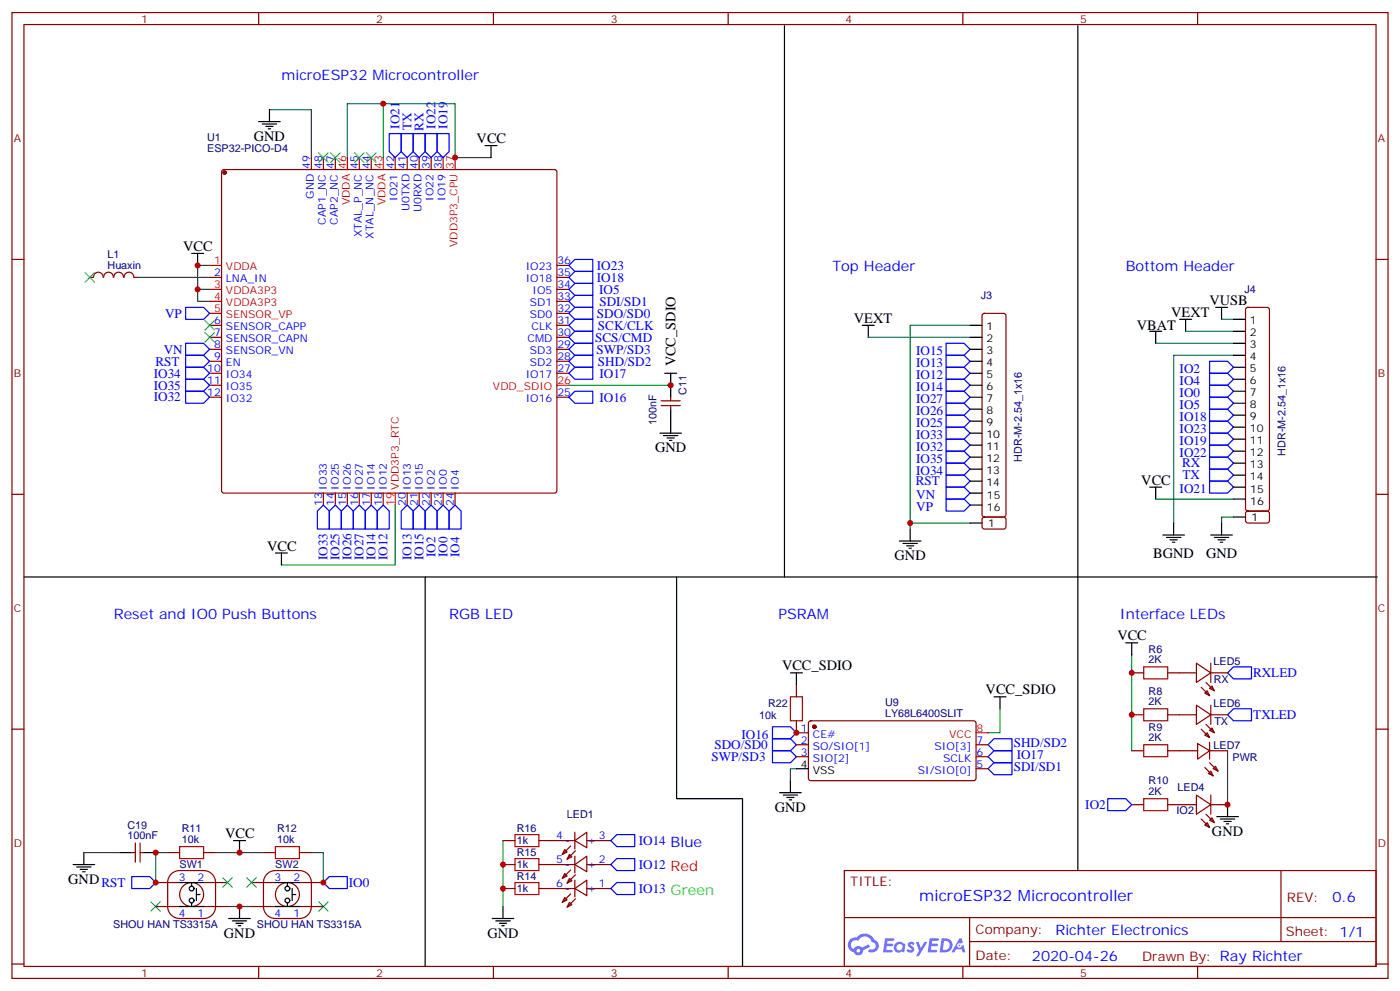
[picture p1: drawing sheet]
<svg xmlns="http://www.w3.org/2000/svg" width="412mm" height="292mm" viewBox="0 0 412 292" stroke-linecap="round" stroke-linejoin="round" font-family="sans-serif">
<g fill="none" stroke="#870000" stroke-width=".35">
<path d="M3.5 3.7h405.4v284.3h-405.4zM7.1 7.2h398.2v277.3h-398.2zM76.2 3.7v3.5M145.3 3.7v3.5M214.5 3.7v3.5M283.6 3.7v3.5M352.8 3.7v3.5M3.5 76.4h3.6M405.3 76.4h3.6M3.5 145.5h3.6M405.3 145.5h3.6M3.5 214.7h3.6"/>
<path d="M405.3 214.7h3.6M248.7 256.3h156.6v28.2h-156.6zM377.3 256.3v20.9M248.7 270.1h156.5M285.6 277.2h119.6M285.6 270.1v14.2M3.5 283.8h3.6M76.2 284.5v3.5M145.3 284.5v3.5M214.5 284.5v3.5M283.6 284.5v3.5M352.8 284.5v3.5"/>
<path d="M405.3 283.8h3.6"/>
</g>
<g fill="#5487ff">
<path d="M267.7 277.5a1.22 1.22 0 0 1 1.7 .2l-.4 .6a.47 .47 0 0 0-.3-.4 .47 .47 0 0 0-.5 .2l.1 .2a1.14 1.14 0 0 1 .8 1.8 1.14 1.14 0 0 1-1.9 0l-.2-.2 .5-.6 .7 .5a.29 .29 0 0 0 .3-.3 .29 .29 0 0 0-.2-.3 1.04 1.04 0 0 1-.6-1.7z"/>
<path d="M260.7 276.2h2.4l.3 .2-.2 .5-1.8 .1-.1 .8h1.5l.3 .4-.3 .4h-1.6l-.2 1.1h1.7l.2 .3-.2 .3-2.6 .1z"/>
<path d="M273.8 276.2h2.4l.3 .2-.1 .5-1.8 .1-.2 .8h1.6l.3 .4-.4 .4-1.6-.1-.1 1.1 1.7 .1 .2 .3-.2 .3-2.6 .1z"/>
<path d="M282.6 276.2h.7l.3 1.3-.6 .3a.69 .69 0 0 0-1 .3 .69 .69 0 0 0 .4 .9 .69 .69 0 0 0 .9-.6l.5-.2 .6 2.2h-.8l-.2-.9h-1.8l-.5 .9h-.8z"/>
<path d="M269.8 277.3h.8l.6 1.8 1.1-1.8h.9l-2.6 4.2h-.8l.9-1.5z"/>
<path d="M277.4 276.2l-.6 4.2h1.3a2.11 2.11 0 0 0 2.5-2.1 2.11 2.11 0 0 0-2.5-2.1zM278.1 277a1.39 1.39 0 0 1 1.7 1.4 1.39 1.39 0 0 1-1.8 1.2h-.3z"/>
<path d="M263.7 277.8a1.54 1.54 0 0 0-.1 2.2 1.54 1.54 0 0 0 2.2 .1l.6 .3 .3-2.3-.2-.3h-.4a1.49 1.49 0 0 0-2.4 0zM264 278.8a.94 .94 0 0 1 1.8 0 .94 .94 0 0 1-1.8 0z"/>
<path d="M250.4 276.6a2.18 2.18 0 0 0 1.1 3.7 1.44 1.44 0 0 0 1.6 .9 1.44 1.44 0 0 0 1.2-1.4l2-1.1-.5-.7-1.9 1a1.47 1.47 0 0 0-2.4 .4 1.39 1.39 0 0 1-.7-1.9 1.39 1.39 0 0 1 2-.5 2.12 2.12 0 0 1 2.2-1.3 2.12 2.12 0 0 1 1.9 1.7 1.14 1.14 0 0 1 1.1 1.4 1.14 1.14 0 0 1-1.7 .7 .43 .43 0 0 0-.5 .4 .43 .43 0 0 0 .4 .5 1.98 1.98 0 0 0 2.5-1.2 1.98 1.98 0 0 0-1.2-2.6 3.1 3.1 0 0 0-5.3-.6l-.9 .1zM252.3 279.9a.55 .55 0 0 1 1.1 0 .55 .55 0 0 1-1.1 0z"/>
<circle cx="282.6" cy="278.3" r=".26"/>
</g>
<g fill="none" stroke="#870000" stroke-width=".35">
<path d="M65.5 50.1l.5-.2h97.3l.5 .2 .2 .5v93.9l-.2 .5-.5 .2h-97.3l-.5-.3-.2-.4v-93.9zM91.7 46.4v3.5M95.2 46.4v3.5M98.8 46.4v3.5M105.8 46.4v3.5M109.4 46.4v3.5M116.4 46.4v3.5M119.9 46.4v3.5M123.5 46.4v3.5M127 46.4v3.5M130.5 46.4v3.5M164 78.1h3.6"/>
<path d="M30.4 81.6a1.41 1.41 0 0 0-1.4-1.5 1.41 1.41 0 0 0-1.4 1.5l-1.1 .1M30.6 81.6a1.41 1.41 0 0 1 1.4-1.5 1.41 1.41 0 0 1 1.4 1.5M33.5 81.6a1.41 1.41 0 0 1 1.4-1.5 1.41 1.41 0 0 1 1.4 1.5M36.6 81.6a1.41 1.41 0 0 1 1.4-1.5 1.41 1.41 0 0 1 1.4 1.5M39.5 81.7h1.1M61.7 81.7h3.6M61.7 95.8h3.6M61.7 99.3h3.6M164 81.7h3.6M164 95.8h3.6M164 99.3h3.6M164 92.3h3.6"/>
<path d="M164 88.7h3.6M164 85.2h3.6M289.5 92.5l.5-.2h5.6l.5 .2 .2 .5v58.5l-.2 .5-.5 .2h-5.6l-.5-.2-.2-.5v-58.5zM367.1 90.7l.5-.2h5.6l.5 .2 .2 .5v58.6l-.2 .5-.5 .2h-5.6l-.5-.3-.2-.4v-58.6zM61.7 102.8h3.6M61.7 106.4h3.6M61.7 109.9h3.6M61.7 113.4h3.6M61.7 116.9h3.6M164 102.8h3.6M164 106.4h3.6M164 109.9h3.6"/>
<path d="M164 116.9h3.6M194.7 118h5.7M194.7 119.4h5.7M197.6 116.9v1.1M197.6 119.4v1.1M95.2 145.2v3.5M98.8 145.2v3.5M102.3 145.2v3.5M105.8 145.2v3.5M109.4 145.2v3.5M112.9 145.2v3.5M119.9 145.2v3.5"/>
<path d="M123.5 145.2v3.5M127 145.2v3.5M130.5 145.2v3.5M134.1 145.2v3.5M289.5 152.4l.5-.2 5.9 .1 .4 .6v2.4l-.7 .5-5.9-.1-.4-.7v-2.1zM367.1 150.7l.5-.2h5.9l.4 .7v2.4l-.7 .4-5.9-.1-.4-.6v-2.1zM333.4 198.1h3.5M344 198.1h8.4M352.4 195.3l4.3 2.8-4.3 2.8zM356.7 198.1h4.9M356.7 195.3v5.6M234.6 212.2v3.5h3.5"/>
<path d="M234.6 219.3h3.5M234.6 201.6v3.5M238.4 212.4l.4-.2 48.3 .1 .4 .6-.1 16.5-.6 .4h-48.2l-.5-.7v-16.2zM287.5 219.3h3.5M333.4 210.4h3.5M344 210.4h8.4M352.4 207.6l4.3 2.8-4.3 2.9zM352.8 218.9l3.5 2.1-3.5 2.5zM353.8 202.3l2.5 2.5M353.8 214.7l2.5 2.4M354.9 204.1l.7-.7 .7 1.4zM354.9 216.4l.7-.7 .7 1.4z"/>
<path d="M355.2 200.9l2.5 2.5M355.2 213.3l2.5 2.4M356.3 215l.7-.7 .7 1.4zM356.3 218.5v5M356.7 210.4h4.9M356.7 207.6v5.7M357 202l.7 1.4-1.4-.7zM234.6 222.8h3.5M287.5 222.8h3.5M287.5 226.3h3.5M333.4 221h3.5M333.4 236.9h3.5"/>
<path d="M344 221h8.8M344 236.9h8.4M352.4 234.1l4.3 2.8-4.3 2.8zM354.9 226l2.5 2.4M355.2 239.7l2.5 2.5M356 227.7l.7-.7 .7 1.4zM356.3 221h5.3M356.3 224.5l2.5 2.5M356.7 236.9h4.9M356.7 234.1v5.6M357.4 226.3l.7-.7 .7 1.4zM38.8 251h1.1"/>
<path d="M39.9 248.2v5.6M41.3 251h1M41.3 248.2v5.6M45.9 259.8h7M49.4 251h3.5M50.4 257.3a3.5 3.5 0 0 1 2.5-1h7.1a3.5 3.5 0 0 1 3.5 3.5v7.1a3.5 3.5 0 0 1-3.5 3.5h-7.1a3.5 3.5 0 0 1-3.5-3.5v-7.1a3.5 3.5 0 0 1 1-2.5zM60 251h3.5M60 259.8h7M74.1 259.8h7M77.6 251h3.5M78.6 257.3a3.5 3.5 0 0 1 2.5-1h7.1a3.5 3.5 0 0 1 3.5 3.5v7.1a3.5 3.5 0 0 1-3.5 3.5h-7.1a3.5 3.5 0 0 1-3.5-3.5v-7.1a3.5 3.5 0 0 1 1-2.5zM88.2 251h3.5"/>
<path d="M88.2 259.8h7M148.2 254.5h3.5M148.2 247.5h3.5M158.7 254.5h10.6M158.7 247.5h10.6M166.3 257.2l.7 .7-1.4 .7zM166.3 250.1l.7 .7-1.4 .7zM167.7 258.6l.8 .7-1.5 .7zM167.7 251.5l.8 .7-1.5 .7zM168.1 256.1l-2.5 2.5M168.1 249.1l-2.5 2.4M169.3 254.5l3.6-2.4v4.5z"/>
<path d="M169.3 247.5l3.6-2.5v4.6zM169.3 245v4.9M169.3 252.1v4.9M169.3 259.1v5M169.5 257.5l-2.5 2.5M169.5 250.5l-2.5 2.4M172.9 254.5h7M172.9 247.5h7M353.8 241.1l2.5 2.5M354.9 242.9l.7-.7 .7 1.4zM356.3 241.5l.7-.7 .7 1.4zM45.9 266.9h7"/>
<path d="M60 266.9h7M74.1 266.9h7M88.2 266.9h7M148.2 261.6h3.5M158.7 261.6h10.6M166.3 264.2l.7 .7-1.4 .7zM167.7 265.6l.8 .7-1.5 .8zM168.1 263.2l-2.5 2.4M169.3 261.6l3.6-2.5v4.6zM169.5 264.6l-2.5 2.5M172.9 261.6h7"/>
<circle cx="56.4" cy="263.3" r="3.5"/>
<circle cx="84.7" cy="263.3" r="3.5"/>
</g>
<g fill="#870000" stroke="#870000" stroke-width=".35">
<circle cx="66.1" cy="50.8" r=".53"/>
<circle cx="239.9" cy="214" r=".53"/>
</g>
<path d="M102.3 46.4v3.5M112.9 46.4v3.5M134.1 46.4v3.5M61.7 78.1h3.6M61.7 85.2h3.6M61.7 88.7h3.6M61.7 92.3h3.6M164 113.4h3.6M116.4 145.2v3.5M287.5 215.7h3.5" fill="none" stroke="#f00" stroke-width=".35"/>
<path d="M336.9 196.3h7.1v3.5h-7.1zM232.8 205.1h3.6v7.1h-3.6zM336.9 208.7h7.1v3.5h-7.1zM336.9 219.3h7.1v3.5h-7.1zM336.9 235.1h7.1v3.6h-7.1zM52.9 249.2h7.1v3.6h-7.1zM81.1 249.2h7.1v3.6h-7.1zM151.7 245.7h7v3.5h-7zM151.7 252.8h7v3.5h-7zM151.7 259.8h7v3.5h-7z" fill="none" stroke="#a10000" stroke-width=".35"/>
<g fill="none" stroke="#000" stroke-width=".35">
<path d="M231.1 7.6v162.3M317.5 7.6v248.7M76.2 35.8h6.3M77.3 36.5h4.2M78.3 37.2h2.1M79 37.9h.7M79.4 32.3v3.5M142.9 42.9h3.5M144.6 42.9v3.5M56.4 74.6h3.6M58.2 74.6v3.5M254 95.8h3.5"/>
<path d="M255.8 95.8v3.5M285.8 95.8h3.5M285.8 99.3h3.5M338.7 97.5h3.5M340.4 97.5v3.6M347.5 94h3.5M349.2 94v3.5M358.1 90.5h3.5M359.8 90.5v3.5M363.4 97.5h3.5M363.4 94h3.5M195.8 109.9h3.5"/>
<path d="M197.6 109.9v7M285.8 109.9h3.5M285.8 102.8h3.5M285.8 106.4h3.5M285.8 113.4h3.5M285.8 116.9h3.5M363.4 101.1h3.5M363.4 104.6h3.5M363.4 108.1h3.5M363.4 111.7h3.5M363.4 115.2h3.5M363.4 118.7h3.5"/>
<path d="M194.4 127.5h6.3M195.4 128.2h4.3M196.5 128.9h2.1M197.2 129.6h.7M197.6 120.5v7M285.8 120.5h3.5M285.8 124h3.5M285.8 127.5h3.5M285.8 131.1h3.5M285.8 134.6h3.5M285.8 138.1h3.5M363.4 122.2h3.5"/>
<path d="M363.4 125.8h3.5M363.4 129.3h3.5M363.4 132.8h3.5M363.4 136.3h3.5M363.4 139.9h3.5M264.9 159.3h6.4M266 160h4.2M268.1 155.8v3.5M285.8 141.6h3.5M285.8 145.2h3.5M285.8 148.7h3.5M285.8 154h3.5"/>
<path d="M338.7 143.4h3.5M340.4 143.4v3.5M342.5 157.5h6.4M343.6 158.2h4.2M344.7 158.9h2.1M345.4 159.6h.7M345.7 154v3.5M356.7 157.5h6.3M357.7 158.2h4.2M358.8 158.9h2.1M359.5 159.6h.7M359.8 154v3.5"/>
<path d="M363.4 143.4h3.5M363.4 146.9h3.5M363.4 152.2h3.5M7.1 169.9h398.6M81.1 162.8h3.6M82.9 162.8v3.5M125.2 169.9v114.6M199.3 169.9v65.2h19.4v49.4M267.1 160.7h2.1M267.8 161.4h.7M232.8 198.1h3.6M234.6 198.1v3.5"/>
<path d="M331.6 189.3h3.5M333.4 189.3v3.5M292.8 205.1h3.5M294.6 205.1v3.6M229.7 233.4h6.3M230.7 234.1h4.2M231.8 234.8h2.1M232.5 235.5h.7M232.8 229.8v3.6M234.6 226.3h3.5M361.6 236.9v3.5M21.5 254.5h6.4"/>
<path d="M22.6 255.2h4.2M23.6 255.9h2.2M24.3 256.6h.7M24.7 251v3.5M35.3 251h3.5M42.3 251h3.6M52.9 259.8h7.1M56.4 259.8v1.1M68.8 247.5h3.5M70.6 247.5v3.5M81.1 259.8h7.1M84.7 259.8v1.1"/>
<path d="M358.4 240.4h6.4M359.5 241.1h4.2M360.5 241.8h2.2M361.2 242.5h.7M53.6 266.9h-.7h7.1M56.4 265.8v1.1M57.9 261.6v3.5M57.9 263.3h1M67.4 270.4h6.3M68.4 271.1h4.3M69.5 271.8h2.1M70.2 272.5h.7"/>
<path d="M70.6 266.9v3.5M81.8 266.9h-.7h7.1M84.7 265.8v1.1M86.1 263.3h1M86.1 261.6v3.5M145 270.4h6.3M146 271.1h4.3M147.1 271.8h2.1M147.8 272.5h.7M148.2 266.9v3.5"/>
<circle cx="56.4" cy="265.1" r=".71"/>
<circle cx="56.4" cy="261.6" r=".71"/>
<circle cx="84.7" cy="265.1" r=".71"/>
<circle cx="84.7" cy="261.6" r=".71"/>
</g>
<g fill="none" stroke="#008700" stroke-width=".35">
<path d="M79.4 32.3h12.3v14.1M112.9 30.5v15.9M102.3 46.4v-15.9h31.8v15.9h10.5M61.7 78.1h-3.5v10.6h3.5M40.6 81.7h21.1M58.2 85.2h3.5M255.8 99.3h30M285.8 95.8h-17.7v60M349.2 97.5h14.2M359.8 94h3.6M167.6 113.4h30M340.4 101.1h23"/>
<path d="M363.4 104.6h-17.7v49.4M116.4 148.7v17.6h-33.5M268.1 154h17.7M340.4 146.9h23M363.4 152.2h-3.6v1.8M333.4 192.8v28.2M294.6 208.7v7h-3.6M234.6 226.3h-1.8v3.5M361.6 221v15.9M24.7 251h10.6M49.4 251h-3.5v8.8M63.5 251h14.1"/>
<path d="M91.7 251h3.5v8.8M148.2 247.5v19.4M67 266.9h7.1"/>
</g>
<g fill="none" stroke="#00f" stroke-width=".35">
<path d="M114.7 39.3h3.5v5.3l-1.8 1.8-1.7-1.8zM118.2 39.3h3.5v5.3l-1.8 1.8-1.7-1.8zM121.7 39.3h3.5v5.3l-1.7 1.8-1.8-1.8zM125.2 39.3h3.6v5.3l-1.8 1.8-1.8-1.8zM128.8 39.3h3.5v5.3l-1.8 1.8-1.7-1.8zM167.6 78.1l1.7-1.7h5.3v3.5h-5.3zM54.7 90.5h5.3l1.7 1.8-1.7 1.7h-5.3zM167.6 81.7l1.7-1.8h5.3v3.5h-5.3zM167.6 85.2l1.7-1.8h5.3v3.6h-5.3zM167.6 92.3l1.7-1.8h5.3v3.5h-5.3zM167.6 99.3l1.7-1.8h5.3v3.6h-5.3zM167.6 95.8l1.7-1.8h5.3v3.5h-5.3z"/>
<path d="M169.3 87h5.3v3.5h-5.3l-1.7-1.8zM54.7 101.1h5.3l1.7 1.7-1.7 1.8h-5.3zM54.7 104.6h5.3l1.7 1.8-1.7 1.7h-5.3zM54.7 108.1h5.3l1.7 1.8-1.7 1.8h-5.3zM54.7 111.7h5.3l1.7 1.7-1.7 1.8h-5.3zM54.7 115.2h5.3l1.7 1.7-1.7 1.8h-5.3zM167.6 109.9l1.7-1.8h5.3v3.6h-5.3zM167.6 116.9l1.7-1.7h5.3v3.5h-5.3zM167.6 102.8l1.7-1.7h5.3v3.5h-5.3zM167.6 106.4l1.7-1.8h5.3v3.5h-5.3zM278.7 115.2h5.3l1.8 1.7-1.8 1.8h-5.3zM278.7 118.7h5.3l1.8 1.8-1.8 1.7h-5.3z"/>
<path d="M278.7 101.1h5.3l1.8 1.7-1.8 1.8h-5.3zM278.7 111.7h5.3l1.8 1.7-1.8 1.8h-5.3zM278.7 104.6h5.3l1.8 1.8-1.8 1.7h-5.3zM278.7 108.1h5.3l1.8 1.8-1.8 1.8h-5.3zM356.3 116.9h5.3l1.8 1.8-1.8 1.8h-5.3zM356.3 109.9h5.3l1.8 1.8-1.8 1.7h-5.3zM356.3 106.4h5.3l1.8 1.7-1.8 1.8h-5.3zM356.3 113.4h5.3l1.8 1.8-1.8 1.7h-5.3zM278.7 139.9h5.3l1.8 1.7-1.8 1.8h-5.3zM278.7 132.8h5.3l1.8 1.8-1.8 1.7h-5.3zM278.7 136.3h5.3l1.8 1.8-1.8 1.8h-5.3zM278.7 125.8h5.3l1.8 1.7-1.8 1.8h-5.3z"/>
<path d="M278.7 129.3h5.3l1.8 1.8-1.8 1.7h-5.3zM278.7 122.2h5.3l1.8 1.8-1.8 1.8h-5.3zM356.3 138.1h5.3l1.8 1.8-1.8 1.7h-5.3zM356.3 134.6h5.3l1.8 1.7-1.8 1.8h-5.3zM356.3 124h5.3l1.8 1.8-1.8 1.7h-5.3zM356.3 131.1h5.3l1.8 1.7-1.8 1.8h-5.3zM356.3 127.5h5.3l1.8 1.8-1.8 1.8h-5.3zM356.3 120.5h5.3l1.8 1.7-1.8 1.8h-5.3zM95.2 148.7l1.8 1.8v5.3h-3.5v-5.3zM98.8 148.7l1.7 1.8v5.3h-3.5v-5.3zM102.3 148.7l1.8 1.8v5.3h-3.6v-5.3zM105.8 148.7l1.8 1.8v5.3h-3.5v-5.3z"/>
<path d="M109.4 148.7l1.7 1.8v5.3h-3.5v-5.3zM111.1 150.5l1.8-1.8 1.8 1.8v5.3h-3.6zM119.9 148.7l1.8 1.8v5.3h-3.5v-5.3zM123.5 148.7l1.7 1.8v5.3h-3.5v-5.3zM127 148.7l1.8 1.8v5.3h-3.6v-5.3zM130.5 148.7l1.8 1.8v5.3h-3.5v-5.3zM134.1 148.7l1.7 1.8v5.3h-3.5v-5.3zM278.7 143.4h5.3l1.8 1.8-1.8 1.7h-5.3zM278.7 146.9h5.3l1.8 1.8-1.8 1.8h-5.3zM356.3 141.6h5.3l1.8 1.8-1.8 1.8h-5.3zM361.6 198.1l1.8-1.8h5.3v3.5h-5.3zM227.5 214h5.3l1.8 1.7-1.8 1.8h-5.3z"/>
<path d="M227.5 217.5h5.3l1.8 1.8-1.8 1.7h-5.3zM291 219.3l1.8-1.8h5.3v3.5h-5.3zM361.6 210.4l1.8-1.7h5.3v3.5h-5.3zM227.5 221h5.3l1.8 1.8-1.8 1.7h-5.3zM291 226.3l1.8-1.8h5.3v3.6h-5.3zM291 222.8l1.8-1.8h5.3v3.5h-5.3zM326.3 235.1h5.3l1.8 1.8-1.8 1.8h-5.3zM38.8 258.1h5.3l1.8 1.7-1.8 1.8h-5.3zM95.2 259.8l1.8-1.7h5.3v3.5h-5.3zM179.9 254.5l1.8-1.7h5.3v3.5h-5.3zM179.9 247.5l1.8-1.8h5.3v3.5h-5.3zM179.9 261.6l1.8-1.8h5.3v3.5h-5.3z"/>
</g>
<g fill="none" stroke="#3c3" stroke-width=".35">
<path d="M93.8 45l2.9 2.8M96.7 45l-2.9 2.8M97.4 45l2.8 2.8M100.2 45l-2.8 2.8M104.4 45l2.8 2.8M107.2 45l-2.8 2.8M107.9 45l2.9 2.8M110.8 45l-2.9 2.8M25 80.3l2.9 2.8M27.9 80.3l-2.9 2.8M60.3 94.4l2.8 2.8M60.3 97.9l2.8 2.8"/>
<path d="M63.1 94.4l-2.8 2.8M63.1 97.9l-2.8 2.8M65.6 258.4l2.8 2.8M68.4 258.4l-2.8 2.8M72.7 258.4l2.8 2.8M75.5 258.4l-2.8 2.8M44.4 265.5l2.9 2.8M47.3 265.5l-2.9 2.8M93.8 265.5l2.9 2.8M96.7 265.5l-2.9 2.8"/>
</g>
<g fill="#c00">
<circle cx="95.3" cy="259.8" r=".88"/>
<circle cx="148.2" cy="254.5" r=".88"/>
<circle cx="148.2" cy="261.6" r=".88"/>
<circle cx="333.4" cy="210.4" r=".88"/>
<circle cx="333.4" cy="198.1" r=".88"/>
<circle cx="45.9" cy="259.8" r=".88"/>
<circle cx="70.6" cy="266.9" r=".88"/>
<circle cx="268.1" cy="154" r=".88"/>
<circle cx="134.1" cy="46.4" r=".88"/>
<circle cx="112.9" cy="30.5" r=".88"/>
<circle cx="70.6" cy="251" r=".88"/>
<circle cx="45.9" cy="251" r=".88"/>
<circle cx="361.6" cy="236.9" r=".88"/>
<circle cx="234.6" cy="215.7" r=".88"/>
<circle cx="58.2" cy="78.1" r=".88"/>
<circle cx="58.2" cy="85.2" r=".88"/>
<circle cx="197.6" cy="113.4" r=".88"/>
</g>
<text font-size="4.6" fill="#00f" x="270.8" y="265.3">microESP32 Microcontroller</text>
<g font-size="4.2" fill="#00f">
<text x="82.9" y="23.5">microESP32 Microcontroller</text>
<text x="245.2" y="79.9">Top Header</text>
<text x="331.6" y="79.9">Bottom Header</text>
<text x="33.5" y="182.2">Reset and IO0 Push Buttons</text>
<text x="132.3" y="182.2">RGB LED</text>
<text x="229.3" y="182.2">PSRAM</text>
<text x="329.8" y="182.2">Interface LEDs</text>
<text x="392.5" y="265.6">0.6</text>
<text x="310.9" y="275.1">Richter Electronics</text>
<text x="304" y="282.9">2020-04-26</text>
</g>
<g font-size="4.2">
<text x="74.8" y="41.5">GND</text>
<text x="140.4" y="42.2">VCC</text>
<text x="54" y="73.9">VCC</text>
<text x="356.3" y="89.8">VUSB</text>
<text x="251.5" y="95.1">VEXT</text>
<text x="345" y="93.3">VEXT</text>
<text x="334.9" y="97.2">VBAT</text>
<text x="199" y="107.9" transform="rotate(-90 199 107.9)">VCC_SDIO</text>
<text x="193" y="133.2">GND</text>
<text x="336.2" y="142.7">VCC</text>
<text x="78.7" y="162.1">VCC</text>
<text x="263.5" y="164.9">GND</text>
<text x="339.7" y="164.2">BGND</text>
<text x="355.3" y="164.2">GND</text>
<text x="329.1" y="188.6">VCC</text>
<text x="230.4" y="197.4">VCC_SDIO</text>
<text x="290.3" y="204.4">VCC_SDIO</text>
<text x="228.2" y="239">GND</text>
<text x="66.3" y="246.8">VCC</text>
<text x="357" y="246.1">GND</text>
<text x="20.1" y="260.2">GNDRST</text>
<text x="66" y="276">GND</text>
<text x="143.6" y="276">GND</text>
</g>
<g font-size="3.9" fill="#00f">
<text x="117.7" y="37.9" transform="rotate(-90 117.7 37.9)">IO21</text>
<text x="121.2" y="38.3" transform="rotate(-90 121.2 38.3)">TX</text>
<text x="124.7" y="38.4" transform="rotate(-90 124.7 38.4)">RX</text>
<text x="128.2" y="37.9" transform="rotate(-90 128.2 37.9)">IO22</text>
<text x="131.8" y="37.9" transform="rotate(-90 131.8 37.9)">IO19</text>
<text x="175.8" y="79.4">IO23</text>
<text x="175.8" y="82.9">IO18</text>
<text x="176.5" y="86.5">IO5</text>
<text x="176.6" y="90">SDI/SD1</text>
<text x="48.6" y="93.5">VP</text>
<text x="175.8" y="93.5">SDO/SD0</text>
<text x="175.3" y="100.6">SCS/CMD</text>
<text x="176.1" y="97">SCK/CLK</text>
<text x="45.8" y="107.6">RST</text>
<text x="48.2" y="104.1">VN</text>
<text x="175.7" y="104.1">SWP/SD3</text>
<text x="176.1" y="107.6">SHD/SD2</text>
<text x="269.9" y="104.5">IO15</text>
<text x="269.9" y="108">IO13</text>
<text x="45.3" y="111.1">IO34</text>
<text x="176.6" y="111.1">IO17</text>
<text x="269.9" y="111.5">IO12</text>
<text x="347.5" y="113.3">IO4</text>
<text x="347.5" y="109.8">IO2</text>
<text x="45.3" y="114.7">IO35</text>
<text x="45.3" y="118.2">IO32</text>
<text x="176.6" y="118.2">IO16</text>
<text x="269.9" y="118.6">IO27</text>
<text x="269.9" y="115.1">IO14</text>
<text x="347.5" y="116.8">IO0</text>
<text x="269.9" y="122.1">IO26</text>
<text x="269.9" y="125.6">IO25</text>
<text x="347.5" y="123.9">IO18</text>
<text x="347.5" y="120.3">IO5</text>
<text x="269.9" y="129.2">IO33</text>
<text x="347.5" y="127.4">IO23</text>
<text x="347.5" y="130.9">IO19</text>
<text x="269.9" y="136.2">IO35</text>
<text x="269.9" y="132.7">IO32</text>
<text x="347.5" y="134.5">IO22</text>
<text x="348.2" y="137.6">RX</text>
<text x="269.8" y="142.9">RST</text>
<text x="269.9" y="139.7">IO34</text>
<text x="348.3" y="141.1">TX</text>
<text x="269.9" y="146.8">VN</text>
<text x="347.5" y="145">IO21</text>
<text x="269.9" y="150.3">VP</text>
<text x="96.5" y="164.9" transform="rotate(-90 96.5 164.9)">IO33</text>
<text x="100" y="164.9" transform="rotate(-90 100 164.9)">IO25</text>
<text x="103.6" y="164.9" transform="rotate(-90 103.6 164.9)">IO26</text>
<text x="107.1" y="164.9" transform="rotate(-90 107.1 164.9)">IO27</text>
<text x="110.6" y="164.9" transform="rotate(-90 110.6 164.9)">IO14</text>
<text x="114.1" y="164.9" transform="rotate(-90 114.1 164.9)">IO12</text>
<text x="121.2" y="164.9" transform="rotate(-90 121.2 164.9)">IO13</text>
<text x="124.7" y="164.9" transform="rotate(-90 124.7 164.9)">IO15</text>
<text x="128.3" y="164" transform="rotate(-90 128.3 164)">IO2</text>
<text x="131.8" y="164" transform="rotate(-90 131.8 164)">IO0</text>
<text x="135.3" y="164" transform="rotate(-90 135.3 164)">IO4</text>
<text x="369.1" y="199.3">RXLED</text>
<text x="369.2" y="211.7">TXLED</text>
<text x="210.5" y="220.6">SDO/SD0</text>
<text x="218.4" y="217.6">IO16</text>
<text x="298.6" y="220">SHD/SD2</text>
<text x="209.6" y="224.1">SWP/SD3</text>
<text x="298.6" y="227.1">SDI/SD1</text>
<text x="299.5" y="223.4">IO17</text>
<text x="319.7" y="238.1">IO2</text>
<text x="188.2" y="248.7">IO14 Blue</text>
<text x="188.2" y="255.8">IO12 Red</text>
<text x="102.8" y="261.1">IO0</text>
<text x="188.2" y="262.8">IO13 Green</text>
</g>
<g font-size="3.9" fill="#800">
<text x="250.5" y="260.9">TITLE:</text>
<text x="379.1" y="265.6">REV:</text>
<text x="287.4" y="275.1">Company:</text>
<text x="378.7" y="275.7">Sheet: 1/1</text>
<text x="287.4" y="282.8">Date:</text>
<text x="336.4" y="282.8">Draw</text>
<text x="346.6" y="282.8">n By: Ray Richter</text>
</g>
<g font-size="3.2" fill="#800">
<text x="41.6" y="6.7">1</text>
<text x="110.8" y="6.7">2</text>
<text x="179.9" y="6.7">3</text>
<text x="249.1" y="6.7">4</text>
<text x="318.2" y="6.7">5</text>
<text x="4.1" y="41.8">A</text>
<text x="405.9" y="41.8">A</text>
<text x="4.1" y="110.9">B</text>
<text x="405.9" y="110.9">B</text>
<text x="4.1" y="180.1">C</text>
<text x="405.9" y="180.1">C</text>
<text x="4.1" y="249.2">D</text>
<text x="405.9" y="249.2">D</text>
<text x="41.6" y="287.5">1</text>
<text x="110.8" y="287.5">2</text>
<text x="179.9" y="287.5">3</text>
<text x="249.1" y="287.5">4</text>
<text x="318.2" y="287.5">5</text>
</g>
<g font-size="3.2" fill="#000080">
<text x="61" y="41.4">U1</text>
<text x="61" y="44.6">ESP32-PICO-D4</text>
<text x="31.7" y="75.9">L1</text>
<text x="31.7" y="79.1">Huaxin</text>
<text x="289" y="88">J3</text>
<text x="366.6" y="86.3">J4</text>
<text x="202.2" y="116.3" transform="rotate(-90 202.2 116.3)">C11</text>
<text x="193.4" y="125.1" transform="rotate(-90 193.4 125.1)">100nF</text>
<text x="301" y="136" transform="rotate(-90 301 136)">HDR-M-2.54_1x16</text>
<text x="378.6" y="134.2" transform="rotate(-90 378.6 134.2)">HDR-M-2.54_1x16</text>
<text x="338.3" y="195.3">2K</text>
<text x="338.3" y="192.1">R6</text>
<text x="357.5" y="195.7">LED5</text>
<text x="357.5" y="201">RX</text>
<text x="226.3" y="208">R22</text>
<text x="260.7" y="207.8">U9</text>
<text x="338.3" y="207.6">2K</text>
<text x="338.3" y="204.5">R8</text>
<text x="357.5" y="208">LED6</text>
<text x="223.7" y="211.5">10k</text>
<text x="260.7" y="211">LY68L6400SLIT</text>
<text x="338.3" y="215.1">R9</text>
<text x="357.7" y="213.3">TX</text>
<text x="338.3" y="218.2">2K</text>
<text x="357.5" y="220.4">LED7</text>
<text x="363.1" y="223.9">PWR</text>
<text x="338.3" y="230.9">R10</text>
<text x="346.9" y="232.7">LED4</text>
<text x="338.3" y="234.1">2K</text>
<text x="346.6" y="239.8">IO2</text>
<text x="37.6" y="243.9">C19</text>
<text x="53.5" y="245">R11</text>
<text x="81.7" y="245">R12</text>
<text x="152.2" y="245.1">R16</text>
<text x="167" y="240.7">LED1</text>
<text x="37.5" y="247.1">100nF</text>
<text x="53.5" y="248.2">10k</text>
<text x="81.6" y="248.2">10k</text>
<text x="152.3" y="248.6">1k</text>
<text x="52.9" y="255.7">SW1</text>
<text x="81.1" y="255.7">SW2</text>
<text x="152.2" y="252.1">R15</text>
<text x="152.3" y="255.6">1k</text>
<text x="152.2" y="259.2">R14</text>
<text x="152.3" y="262.7">1k</text>
<text x="33.4" y="273.3">SHOU HAN TS3315A</text>
<text x="75.7" y="273.3">SHOU HAN TS3315A</text>
</g>
<g font-size="3.2" fill="#00f">
<text x="91.4" y="49.7" transform="rotate(-90 91.4 49.7)">49</text>
<text x="94.9" y="49.7" transform="rotate(-90 94.9 49.7)">48</text>
<text x="98.4" y="49.7" transform="rotate(-90 98.4 49.7)">47</text>
<text x="105.5" y="49.7" transform="rotate(-90 105.5 49.7)">45</text>
<text x="109" y="49.7" transform="rotate(-90 109 49.7)">44</text>
<text x="116.1" y="49.7" transform="rotate(-90 116.1 49.7)">42</text>
<text x="119.6" y="49.7" transform="rotate(-90 119.6 49.7)">41</text>
<text x="123.1" y="49.7" transform="rotate(-90 123.1 49.7)">40</text>
<text x="126.6" y="49.7" transform="rotate(-90 126.6 49.7)">39</text>
<text x="130.2" y="49.7" transform="rotate(-90 130.2 49.7)">38</text>
<text x="92.4" y="58.5" transform="rotate(-90 92.4 58.5)">GND</text>
<text x="117.1" y="59.1" transform="rotate(-90 117.1 59.1)">IO21</text>
<text x="127.7" y="59.1" transform="rotate(-90 127.7 59.1)">IO22</text>
<text x="131.2" y="59.1" transform="rotate(-90 131.2 59.1)">IO19</text>
<text x="120.6" y="62.1" transform="rotate(-90 120.6 62.1)">U0TXD</text>
<text x="124.2" y="62.4" transform="rotate(-90 124.2 62.4)">U0RXD</text>
<text x="96" y="66.1" transform="rotate(-90 96 66.1)">CAP1_NC</text>
<text x="99.5" y="66.1" transform="rotate(-90 99.5 66.1)">CAP2_NC</text>
<text x="106.5" y="69.8" transform="rotate(-90 106.5 69.8)">XTAL_P_NC</text>
<text x="110.1" y="70.3" transform="rotate(-90 110.1 70.3)">XTAL_N_NC</text>
<text x="164.2" y="77.8">36</text>
<text x="63.1" y="81.3">2</text>
<text x="66.6" y="83.1">LNA_IN</text>
<text x="154.9" y="83.1">IO18</text>
<text x="154.9" y="79.6">IO23</text>
<text x="164.2" y="81.3">35</text>
<text x="156.9" y="86.6">IO5</text>
<text x="164.2" y="88.4">33</text>
<text x="164.2" y="84.8">34</text>
<text x="63.1" y="95.4">6</text>
<text x="156.1" y="93.7">SD0</text>
<text x="156.1" y="90.1">SD1</text>
<text x="164.2" y="95.4">31</text>
<text x="164.2" y="91.9">32</text>
<text x="63.1" y="99">7</text>
<text x="66.6" y="97.2">SENSOR_CAPP</text>
<text x="66.6" y="100.7">SENSOR_CAPN</text>
<text x="155.4" y="100.7">CMD</text>
<text x="156.6" y="97.2">CLK</text>
<text x="164.2" y="99">30</text>
<text x="63.1" y="102.5">8</text>
<text x="63.1" y="106">9</text>
<text x="66.6" y="104.2">SENSOR_VN</text>
<text x="66.6" y="107.8">EN</text>
<text x="156.1" y="107.8">SD2</text>
<text x="156.1" y="104.2">SD3</text>
<text x="164.2" y="106">28</text>
<text x="164.2" y="102.5">29</text>
<text x="61.1" y="109.5">10</text>
<text x="61.1" y="113.1">11</text>
<text x="66.6" y="111.3">IO34</text>
<text x="154.9" y="111.3">IO17</text>
<text x="164.2" y="109.5">27</text>
<text x="61.1" y="116.6">12</text>
<text x="66.6" y="114.8">IO35</text>
<text x="66.6" y="118.4">IO32</text>
<text x="154.9" y="118.4">IO16</text>
<text x="164.2" y="116.6">25</text>
<text x="94.9" y="149" transform="rotate(-90 94.9 149)">13</text>
<text x="96.3" y="144.1" transform="rotate(-90 96.3 144.1)">IO33</text>
<text x="98.4" y="149" transform="rotate(-90 98.4 149)">14</text>
<text x="99.8" y="144.1" transform="rotate(-90 99.8 144.1)">IO25</text>
<text x="102" y="149" transform="rotate(-90 102 149)">15</text>
<text x="103.4" y="144.1" transform="rotate(-90 103.4 144.1)">IO26</text>
<text x="105.5" y="149" transform="rotate(-90 105.5 149)">16</text>
<text x="106.9" y="144.1" transform="rotate(-90 106.9 144.1)">IO27</text>
<text x="109" y="149" transform="rotate(-90 109 149)">17</text>
<text x="110.4" y="144.1" transform="rotate(-90 110.4 144.1)">IO14</text>
<text x="112.5" y="149" transform="rotate(-90 112.5 149)">18</text>
<text x="113.9" y="144.1" transform="rotate(-90 113.9 144.1)">IO12</text>
<text x="119.6" y="149" transform="rotate(-90 119.6 149)">20</text>
<text x="121" y="144.1" transform="rotate(-90 121 144.1)">IO13</text>
<text x="123.1" y="149" transform="rotate(-90 123.1 149)">21</text>
<text x="124.5" y="144.1" transform="rotate(-90 124.5 144.1)">IO15</text>
<text x="126.6" y="149" transform="rotate(-90 126.6 149)">22</text>
<text x="128.1" y="144.1" transform="rotate(-90 128.1 144.1)">IO2</text>
<text x="130.2" y="149" transform="rotate(-90 130.2 149)">23</text>
<text x="131.6" y="144.1" transform="rotate(-90 131.6 144.1)">IO0</text>
<text x="133.7" y="149" transform="rotate(-90 133.7 149)">24</text>
<text x="135.1" y="144.1" transform="rotate(-90 135.1 144.1)">IO4</text>
<text x="235.9" y="215.4">1</text>
<text x="235.9" y="218.9">2</text>
<text x="239.4" y="217.1">CE#</text>
<text x="239.4" y="220.7">SO/SIO[1]</text>
<text x="275.3" y="220.7">SIO[3]</text>
<text x="287.7" y="218.9">7</text>
<text x="235.9" y="222.4">3</text>
<text x="239.4" y="224.2">SIO[2]</text>
<text x="270.4" y="227.7">SI/SIO[0]</text>
<text x="277.9" y="224.2">SCLK</text>
<text x="287.7" y="226">5</text>
<text x="287.7" y="222.4">6</text>
<text x="163.8" y="247.1">4</text>
<text x="166.5" y="248.5">-</text>
<text x="173.1" y="248.5">+</text>
<text x="176.4" y="247.1">3</text>
<text x="163.8" y="254.2">5</text>
<text x="166.5" y="255.6">-</text>
<text x="173.1" y="255.6">+</text>
<text x="176.4" y="254.2">2</text>
<text x="52.7" y="259.5">3</text>
<text x="58.2" y="259.5">2</text>
<text x="80.9" y="259.5">3</text>
<text x="86.4" y="259.5">2</text>
<text x="163.8" y="261.2">6</text>
<text x="166.5" y="262.6">-</text>
<text x="173.1" y="262.6">+</text>
<text x="176.4" y="261.2">1</text>
<text x="52.7" y="270.1">4</text>
<text x="58.2" y="270.1">1</text>
<text x="80.9" y="270.1">4</text>
<text x="86.4" y="270.1">1</text>
</g>
<g font-size="3.2" fill="#f00">
<text x="102" y="49.7" transform="rotate(-90 102 49.7)">46</text>
<text x="112.5" y="49.7" transform="rotate(-90 112.5 49.7)">43</text>
<text x="133.7" y="49.7" transform="rotate(-90 133.7 49.7)">37</text>
<text x="103" y="60.4" transform="rotate(-90 103 60.4)">VDDA</text>
<text x="113.6" y="60.4" transform="rotate(-90 113.6 60.4)">VDDA</text>
<text x="63.1" y="77.8">1</text>
<text x="134.8" y="72.7" transform="rotate(-90 134.8 72.7)">VDD3P3_CPU</text>
<text x="66.6" y="79.6">VDDA</text>
<text x="63.1" y="84.8">3</text>
<text x="63.1" y="88.4">4</text>
<text x="66.6" y="86.6">VDDA3P3</text>
<text x="63.1" y="91.9">5</text>
<text x="66.6" y="90.1">VDDA3P3</text>
<text x="66.6" y="93.7">SENSOR_VP</text>
<text x="164.2" y="113.1">26</text>
<text x="145.2" y="114.8">VDD_SDIO</text>
<text x="116.1" y="149" transform="rotate(-90 116.1 149)">19</text>
<text x="117.5" y="144.1" transform="rotate(-90 117.5 144.1)">VDD3P3_RTC</text>
<text x="287.7" y="215.4">8</text>
<text x="279.6" y="217.1">VCC</text>
</g>
<g font-size="3.2">
<text x="368.2" y="95.4">1</text>
<text x="290.6" y="97.2">1</text>
<text x="290.6" y="100.7">2</text>
<text x="368.2" y="99">2</text>
<text x="290.6" y="104.2">3</text>
<text x="290.6" y="107.8">4</text>
<text x="368.2" y="102.5">3</text>
<text x="368.2" y="106">4</text>
<text x="290.6" y="111.3">5</text>
<text x="368.2" y="109.5">5</text>
<text x="368.2" y="113.1">6</text>
<text x="290.6" y="114.8">6</text>
<text x="290.6" y="118.4">7</text>
<text x="368.2" y="116.6">7</text>
<text x="290.6" y="121.9">8</text>
<text x="290.6" y="125.4">9</text>
<text x="368.2" y="120.1">8</text>
<text x="368.2" y="123.6">9</text>
<text x="290.6" y="128.9">10</text>
<text x="368.2" y="127.2">10</text>
<text x="368.2" y="130.7">11</text>
<text x="290.6" y="132.5">11</text>
<text x="290.6" y="136">12</text>
<text x="368.2" y="134.2">12</text>
<text x="368.2" y="137.8">13</text>
<text x="290.6" y="139.5">13</text>
<text x="290.6" y="143.1">14</text>
<text x="368.2" y="141.3">14</text>
<text x="290.7" y="146.9">15</text>
<text x="368.3" y="145.2">15</text>
<text x="368.3" y="148.7">16</text>
<text x="290.7" y="150.5">16</text>
<text x="291" y="155">1</text>
<text x="368.7" y="153.3">1</text>
<text x="235.9" y="226">4</text>
<text x="239.4" y="227.7">VSS</text>
</g>
</svg>
